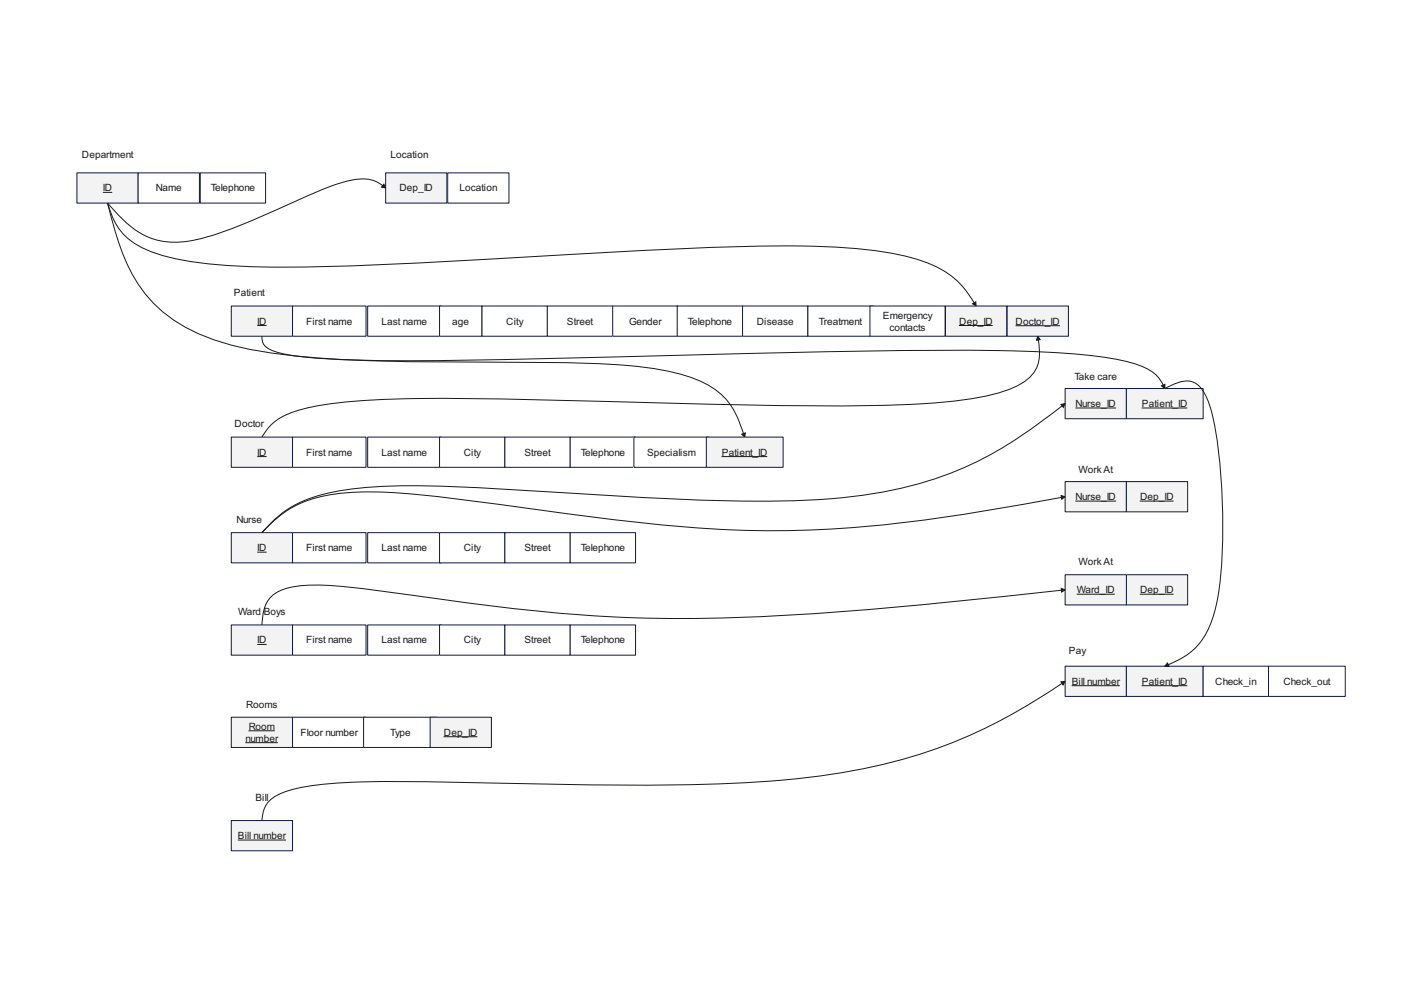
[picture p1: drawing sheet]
<svg xmlns="http://www.w3.org/2000/svg" width="594mm" height="420mm" viewBox="0 0 594 420" stroke-linecap="round" stroke-linejoin="round" font-family="sans-serif">
<path d="M32.5 73.2h26v12.7h-26z" fill="#f3f3f3"/>
<path d="M32.5 73.2h26v12.7h-26z" fill="none" stroke="#101843" stroke-width=".42"/>
<path d="M43.5 81.4h4" fill="none" stroke="#191919" stroke-width=".42"/>
<path d="M58.5 73.2h25.9v12.7h-25.9z" fill="#fff"/>
<path d="M58.5 73.2h25.9v12.7h-25.9z" fill="none" stroke="#101843" stroke-width=".42"/>
<path d="M84.7 73.2h27.7v12.7h-27.7z" fill="#fff"/>
<path d="M84.7 73.2h27.7v12.7h-27.7z" fill="none" stroke="#101843" stroke-width=".42"/>
<path d="M163.2 73.2h25.9v12.7h-25.9z" fill="#f3f3f3"/>
<path d="M163.2 73.2h25.9v12.7h-25.9z" fill="none" stroke="#101843" stroke-width=".42"/>
<path d="M189.4 73.2h26v12.7h-26z" fill="#fff"/>
<path d="M189.4 73.2h26v12.7h-26z" fill="none" stroke="#101843" stroke-width=".42"/>
<path d="M97.9 129.5h25.9v12.8h-25.9z" fill="#f3f3f3"/>
<path d="M97.9 129.5h25.9v12.8h-25.9z" fill="none" stroke="#101843" stroke-width=".42"/>
<path d="M108.8 137.7h4" fill="none" stroke="#191919" stroke-width=".42"/>
<path d="M123.8 129.5h31.1v12.8h-31.1z" fill="#fff"/>
<path d="M123.8 129.5h31.1v12.8h-31.1z" fill="none" stroke="#101843" stroke-width=".42"/>
<path d="M155.6 129.5h31.1v12.8h-31.1z" fill="#fff"/>
<path d="M155.6 129.5h31.1v12.8h-31.1z" fill="none" stroke="#101843" stroke-width=".42"/>
<path d="M186 129.5h18v12.8h-18z" fill="#fff"/>
<path d="M186 129.5h18v12.8h-18z" fill="none" stroke="#101843" stroke-width=".42"/>
<path d="M204 129.5h27.6v12.8h-27.6z" fill="#fff"/>
<path d="M204 129.5h27.6v12.8h-27.6z" fill="none" stroke="#101843" stroke-width=".42"/>
<path d="M231.6 129.5h27.6v12.8h-27.6z" fill="#fff"/>
<path d="M231.6 129.5h27.6v12.8h-27.6z" fill="none" stroke="#101843" stroke-width=".42"/>
<path d="M259.2 129.5h27.7v12.8h-27.7z" fill="#fff"/>
<path d="M259.2 129.5h27.7v12.8h-27.7z" fill="none" stroke="#101843" stroke-width=".42"/>
<path d="M286.5 129.5h27.7v12.8h-27.7z" fill="#fff"/>
<path d="M286.5 129.5h27.7v12.8h-27.7z" fill="none" stroke="#101843" stroke-width=".42"/>
<path d="M314.2 129.5h27.6v12.8h-27.6z" fill="#fff"/>
<path d="M314.2 129.5h27.6v12.8h-27.6z" fill="none" stroke="#101843" stroke-width=".42"/>
<path d="M341.8 129.5h27.7v12.8h-27.7z" fill="#fff"/>
<path d="M341.8 129.5h27.7v12.8h-27.7z" fill="none" stroke="#101843" stroke-width=".42"/>
<path d="M368.1 129.5h31.8v12.8h-31.8z" fill="#fff"/>
<path d="M368.1 129.5h31.8v12.8h-31.8z" fill="none" stroke="#101843" stroke-width=".42"/>
<path d="M400.1 129.5h25.9v12.8h-25.9z" fill="#f3f3f3"/>
<path d="M400.1 129.5h25.9v12.8h-25.9z" fill="none" stroke="#101843" stroke-width=".42"/>
<path d="M45.5 85.9a27 27 0 0 0 17.9 20.4 114.7 114.7 0 0 0 34.6 6.1 831.1 831.1 0 0 0 84.7-1.4l62.9-3.6a1353.1 1353.1 0 0 1 100.2-3.2 167 167 0 0 1 42.9 5.7 37.3 37.3 0 0 1 23.7 18.5M405.8 137.7h14.2" fill="none" stroke="#191919" stroke-width=".42"/>
<path d="M411.5 128.5l1.4-.8 .1 1.8z" fill="#191919"/>
<path d="M411.5 128.5l1.4-.8 .1 1.8z" fill="none" stroke="#191919" stroke-width=".42"/>
<path d="M97.9 184.9h25.9v12.8h-25.9z" fill="#f3f3f3"/>
<path d="M97.9 184.9h25.9v12.8h-25.9z" fill="none" stroke="#101843" stroke-width=".42"/>
<path d="M108.8 193.2h4" fill="none" stroke="#191919" stroke-width=".42"/>
<path d="M123.8 184.9h31.1v12.8h-31.1z" fill="#fff"/>
<path d="M123.8 184.9h31.1v12.8h-31.1z" fill="none" stroke="#101843" stroke-width=".42"/>
<path d="M155.6 184.9h31.1v12.8h-31.1z" fill="#fff"/>
<path d="M155.6 184.9h31.1v12.8h-31.1z" fill="none" stroke="#101843" stroke-width=".42"/>
<path d="M186 184.9h27.6v12.8h-27.6z" fill="#fff"/>
<path d="M186 184.9h27.6v12.8h-27.6z" fill="none" stroke="#101843" stroke-width=".42"/>
<path d="M213.6 184.9h27.7v12.8h-27.7z" fill="#fff"/>
<path d="M213.6 184.9h27.7v12.8h-27.7z" fill="none" stroke="#101843" stroke-width=".42"/>
<path d="M241.3 184.9h27.6v12.8h-27.6z" fill="#fff"/>
<path d="M241.3 184.9h27.6v12.8h-27.6z" fill="none" stroke="#101843" stroke-width=".42"/>
<path d="M268.2 184.9h31.8v12.8h-31.8z" fill="#fff"/>
<path d="M268.2 184.9h31.8v12.8h-31.8z" fill="none" stroke="#101843" stroke-width=".42"/>
<path d="M45.5 85.9a116.6 116.6 0 0 0 12.6 33.7 58 58 0 0 0 29.2 23 161.2 161.2 0 0 0 45.7 8.7 1268.4 1268.4 0 0 0 89.1 2 432.2 432.2 0 0 1 53.5 2.5 64.5 64.5 0 0 1 26.6 8.7 31.5 31.5 0 0 1 12 17.8l.6 1.6" fill="none" stroke="#191919" stroke-width=".42"/>
<path d="M313.8 183.7l1.5-.5-.2 1.7z" fill="#191919"/>
<path d="M313.8 183.7l1.5-.5-.2 1.7z" fill="none" stroke="#191919" stroke-width=".42"/>
<path d="M97.9 225.4h25.9v12.8h-25.9z" fill="#f3f3f3"/>
<path d="M97.9 225.4h25.9v12.8h-25.9z" fill="none" stroke="#101843" stroke-width=".42"/>
<path d="M108.8 233.6h4" fill="none" stroke="#191919" stroke-width=".42"/>
<path d="M123.8 225.4h31.1v12.8h-31.1z" fill="#fff"/>
<path d="M123.8 225.4h31.1v12.8h-31.1z" fill="none" stroke="#101843" stroke-width=".42"/>
<path d="M155.6 225.4h31.1v12.8h-31.1z" fill="#fff"/>
<path d="M155.6 225.4h31.1v12.8h-31.1z" fill="none" stroke="#101843" stroke-width=".42"/>
<path d="M186 225.4h27.6v12.8h-27.6z" fill="#fff"/>
<path d="M186 225.4h27.6v12.8h-27.6z" fill="none" stroke="#101843" stroke-width=".42"/>
<path d="M213.6 225.4h27.7v12.8h-27.7z" fill="#fff"/>
<path d="M213.6 225.4h27.7v12.8h-27.7z" fill="none" stroke="#101843" stroke-width=".42"/>
<path d="M241.3 225.4h27.6v12.8h-27.6z" fill="#fff"/>
<path d="M241.3 225.4h27.6v12.8h-27.6z" fill="none" stroke="#101843" stroke-width=".42"/>
<path d="M97.9 264.4h25.9v12.8h-25.9z" fill="#f3f3f3"/>
<path d="M97.9 264.4h25.9v12.8h-25.9z" fill="none" stroke="#101843" stroke-width=".42"/>
<path d="M108.8 272.7h4" fill="none" stroke="#191919" stroke-width=".42"/>
<path d="M123.8 264.4h31.1v12.8h-31.1z" fill="#fff"/>
<path d="M123.8 264.4h31.1v12.8h-31.1z" fill="none" stroke="#101843" stroke-width=".42"/>
<path d="M155.6 264.4h31.1v12.8h-31.1z" fill="#fff"/>
<path d="M155.6 264.4h31.1v12.8h-31.1z" fill="none" stroke="#101843" stroke-width=".42"/>
<path d="M97.9 303.5h25.9v12.8h-25.9z" fill="#f3f3f3"/>
<path d="M97.9 303.5h25.9v12.8h-25.9z" fill="none" stroke="#101843" stroke-width=".42"/>
<path d="M103.8 314.2h13.8M105.1 309.2h11.1" fill="none" stroke="#191919" stroke-width=".42"/>
<path d="M123.8 303.5h31.1v12.8h-31.1z" fill="#fff"/>
<path d="M123.8 303.5h31.1v12.8h-31.1z" fill="none" stroke="#101843" stroke-width=".42"/>
<path d="M153.8 303.5h31.1v12.8h-31.1z" fill="#fff"/>
<path d="M153.8 303.5h31.1v12.8h-31.1z" fill="none" stroke="#101843" stroke-width=".42"/>
<path d="M97.9 347.2h25.9v12.8h-25.9z" fill="#f3f3f3"/>
<path d="M97.9 347.2h25.9v12.8h-25.9z" fill="none" stroke="#101843" stroke-width=".42"/>
<path d="M100.6 355.4h20.4" fill="none" stroke="#191919" stroke-width=".42"/>
<path d="M182 303.5h25.9v12.8h-25.9z" fill="#f3f3f3"/>
<path d="M182 303.5h25.9v12.8h-25.9z" fill="none" stroke="#101843" stroke-width=".42"/>
<path d="M187.7 311.7h14.3" fill="none" stroke="#191919" stroke-width=".42"/>
<path d="M426.2 129.5h25.9v12.8h-25.9z" fill="#f3f3f3"/>
<path d="M426.2 129.5h25.9v12.8h-25.9z" fill="none" stroke="#101843" stroke-width=".42"/>
<path d="M429.7 137.8h18.8M439.3 143.4a18.1 18.1 0 0 1-2.1 14.6 25.2 25.2 0 0 1-13.9 8 168.1 168.1 0 0 1-39.4 5.2 1877.7 1877.7 0 0 1-119.2-1.1l-19.7-.5a1044.9 1044.9 0 0 0-92.6 0 107.3 107.3 0 0 0-30 5.3 21.3 21.3 0 0 0-11.6 10" fill="none" stroke="#191919" stroke-width=".42"/>
<path d="M439.1 142.3l1 1.4-1.5 .3z" fill="#191919"/>
<path d="M162.1 78.7a14 14 0 0 0-12.9-2.6 145.2 145.2 0 0 0-27.9 10.7l-10.7 4.8a137.6 137.6 0 0 1-30.8 10.4 30.7 30.7 0 0 1-29.2-10.5l-5.1-5.6M439.1 142.3l1 1.4-1.5 .3z" fill="none" stroke="#191919" stroke-width=".42"/>
<path d="M162.4 77.9l.8 1.6-1.8-.3z" fill="#191919"/>
<path d="M162.4 77.9l.8 1.6-1.8-.3z" fill="none" stroke="#191919" stroke-width=".42"/>
<path d="M450.7 164.4h25.9v12.8h-25.9z" fill="#f3f3f3"/>
<path d="M450.7 164.4h25.9v12.8h-25.9z" fill="none" stroke="#101843" stroke-width=".42"/>
<path d="M455.1 172.6h17.2" fill="none" stroke="#191919" stroke-width=".42"/>
<path d="M476.6 164.4h32.5v12.8h-32.5z" fill="#f3f3f3"/>
<path d="M476.6 164.4h32.5v12.8h-32.5z" fill="none" stroke="#101843" stroke-width=".42"/>
<path d="M449.6 171.6a181.3 181.3 0 0 1-50.7 29.9 195.2 195.2 0 0 1-61.1 10.3 1079.2 1079.2 0 0 1-101.9-3.5l-7.8-.5a621.5 621.5 0 0 0-69.6-1.8 83.9 83.9 0 0 0-33.8 7.7 49.6 49.6 0 0 0-13.9 11.7M483.1 172.6h19.3" fill="none" stroke="#191919" stroke-width=".42"/>
<path d="M449 171.1l1.7-.3-.8 1.6z" fill="#191919"/>
<path d="M110.8 142.3a5.6 5.6 0 0 0 4.6 6.1 78.9 78.9 0 0 0 21.7 3.4 1175 1175 0 0 0 92.1 0l114.1-2.8a1380.4 1380.4 0 0 1 105 .3 142.1 142.1 0 0 1 32.6 4.8 16.6 16.6 0 0 1 11.4 9M449 171.1l1.7-.3-.8 1.6z" fill="none" stroke="#191919" stroke-width=".42"/>
<path d="M491.5 163.3l1.4-.7v1.8z" fill="#191919"/>
<path d="M491.5 163.3l1.4-.7v1.8z" fill="none" stroke="#191919" stroke-width=".42"/>
<path d="M450.7 203.8h25.9v12.8h-25.9z" fill="#f3f3f3"/>
<path d="M450.7 203.8h25.9v12.8h-25.9z" fill="none" stroke="#101843" stroke-width=".42"/>
<path d="M455.1 212h17.2" fill="none" stroke="#191919" stroke-width=".42"/>
<path d="M476.6 203.8h25.9v12.8h-25.9z" fill="#f3f3f3"/>
<path d="M476.6 203.8h25.9v12.8h-25.9z" fill="none" stroke="#101843" stroke-width=".42"/>
<path d="M482.3 212h14.3" fill="none" stroke="#191919" stroke-width=".42"/>
<path d="M476.6 243.2h25.9v12.8h-25.9z" fill="#f3f3f3"/>
<path d="M476.6 243.2h25.9v12.8h-25.9z" fill="none" stroke="#101843" stroke-width=".42"/>
<path d="M482.3 251.4h14.3" fill="none" stroke="#191919" stroke-width=".42"/>
<path d="M450.7 243.2h25.9v12.8h-25.9z" fill="#f3f3f3"/>
<path d="M450.7 243.2h25.9v12.8h-25.9z" fill="none" stroke="#101843" stroke-width=".42"/>
<path d="M449.3 210.4a754.4 754.4 0 0 1-102 13.7 505.9 505.9 0 0 1-90.9-4.6l-45.2-6.1a450.8 450.8 0 0 0-55.9-5.3 68.7 68.7 0 0 0-29.6 5.5 50.5 50.5 0 0 0-14.9 11.8M455.6 251.4h16.1" fill="none" stroke="#191919" stroke-width=".42"/>
<path d="M449 209.7l1.7 .5-1.4 1z" fill="#191919"/>
<path d="M449 209.7l1.7 .5-1.4 1zM449.4 249.7a1867.7 1867.7 0 0 1-138.8 11.6 667.7 667.7 0 0 1-125.6-7.9l-15.5-2.2a246.5 246.5 0 0 0-39.2-3.6 23.3 23.3 0 0 0-15.4 4.7 17.3 17.3 0 0 0-4.1 12.1" fill="none" stroke="#191919" stroke-width=".42"/>
<path d="M449 249l1.7 .6-1.5 .9z" fill="#191919"/>
<path d="M449 249l1.7 .6-1.5 .9z" fill="none" stroke="#191919" stroke-width=".42"/>
<path d="M450.7 281.9h25.9v12.8h-25.9z" fill="#f3f3f3"/>
<path d="M450.7 281.9h25.9v12.8h-25.9z" fill="none" stroke="#101843" stroke-width=".42"/>
<path d="M449.6 289a223 223 0 0 1-104.3 39.5 695.5 695.5 0 0 1-91.9 3.6l-55.3-1a549.8 549.8 0 0 0-62.6 .9 44.4 44.4 0 0 0-20.3 5.8 11.7 11.7 0 0 0-4.4 9.4M453.5 290.1h20.3" fill="none" stroke="#191919" stroke-width=".42"/>
<path d="M448.9 288.5l1.8-.2-.9 1.5z" fill="#191919"/>
<path d="M448.9 288.5l1.8-.2-.9 1.5z" fill="none" stroke="#191919" stroke-width=".42"/>
<path d="M476.6 281.9h32.5v12.8h-32.5z" fill="#f3f3f3"/>
<path d="M476.6 281.9h32.5v12.8h-32.5z" fill="none" stroke="#101843" stroke-width=".42"/>
<path d="M492.9 164.4a18.8 18.8 0 0 1 11-3 9.8 9.8 0 0 1 6.2 5.9 95.2 95.2 0 0 1 6.2 30.4 237.1 237.1 0 0 1-1 54.8 39 39 0 0 1-9.8 21.9 34.7 34.7 0 0 1-11.5 7M483.1 290.1h19.3" fill="none" stroke="#191919" stroke-width=".42"/>
<path d="M494 280.5l.6 1.5-1.7-.1z" fill="#191919"/>
<path d="M494 280.5l.6 1.5-1.7-.1z" fill="none" stroke="#191919" stroke-width=".42"/>
<path d="M509.1 281.9h27.6v12.8h-27.6z" fill="#fff"/>
<path d="M509.1 281.9h27.6v12.8h-27.6z" fill="none" stroke="#101843" stroke-width=".42"/>
<path d="M536.7 281.9h32.5v12.8h-32.5z" fill="#fff"/>
<path d="M536.7 281.9h32.5v12.8h-32.5z" fill="none" stroke="#101843" stroke-width=".42"/>
<path d="M186 264.4h27.6v12.8h-27.6z" fill="#fff"/>
<path d="M186 264.4h27.6v12.8h-27.6z" fill="none" stroke="#101843" stroke-width=".42"/>
<path d="M213.6 264.4h27.7v12.8h-27.7z" fill="#fff"/>
<path d="M213.6 264.4h27.7v12.8h-27.7z" fill="none" stroke="#101843" stroke-width=".42"/>
<path d="M241.3 264.4h27.6v12.8h-27.6z" fill="#fff"/>
<path d="M241.3 264.4h27.6v12.8h-27.6z" fill="none" stroke="#101843" stroke-width=".42"/>
<path d="M298.9 184.9h32.5v12.8h-32.5z" fill="#f3f3f3"/>
<path d="M298.9 184.9h32.5v12.8h-32.5z" fill="none" stroke="#101843" stroke-width=".42"/>
<path d="M305.3 193.2h19.3" fill="none" stroke="#191919" stroke-width=".42"/>
<g font-size="4.2" fill="#191919">
<text x="34.7" y="66.7">Department</text>
<text x="165.3" y="66.7">Location</text>
<text x="43.5" y="81">ID</text>
<text x="65.9" y="81">Name</text>
<text x="89.2" y="81">Telephone</text>
<text x="169" y="81">Dep_ID</text>
<text x="194.5" y="81">Location</text>
<text x="99" y="125.4">Patient</text>
<text x="108.8" y="137.3">ID</text>
<text x="129.5" y="137.3">First name</text>
<text x="161.5" y="137.3">Last name</text>
<text x="191.4" y="137.3">age</text>
<text x="214.2" y="137.3">City</text>
<text x="239.9" y="137.3">Street</text>
<text x="266.2" y="137.3">Gender</text>
<text x="291" y="137.3">Telephone</text>
<text x="320.2" y="137.3">Disease</text>
<text x="346.5" y="137.3">Treatment</text>
<text x="373.5" y="134.8">Emergency</text>
<text x="405.9" y="137.3">Dep_ID</text>
<text x="429.7" y="137.4">Doctor_ID</text>
<text x="376.3" y="139.8">contacts</text>
<text x="454.7" y="160.7">Take care</text>
<text x="455.1" y="172.2">Nurse_ID</text>
<text x="483.2" y="172.2">Patient_ID</text>
<text x="99.2" y="180.9">Doctor</text>
<text x="108.8" y="192.8">ID</text>
<text x="129.5" y="192.8">First name</text>
<text x="161.5" y="192.8">Last name</text>
<text x="196.2" y="192.8">City</text>
<text x="221.9" y="192.8">Street</text>
<text x="245.7" y="192.8">Telephone</text>
<text x="273.8" y="192.8">Specialism</text>
<text x="305.5" y="192.8">Patient_ID</text>
<text x="456.4" y="200.1">Work At</text>
<text x="455.1" y="211.6">Nurse_ID</text>
<text x="482.4" y="211.6">Dep_ID</text>
<text x="100" y="221.3">Nurse</text>
<text x="108.8" y="233.2">ID</text>
<text x="129.5" y="233.2">First name</text>
<text x="161.5" y="233.2">Last name</text>
<text x="196.2" y="233.2">City</text>
<text x="221.9" y="233.2">Street</text>
<text x="245.7" y="233.2">Telephone</text>
<text x="456.4" y="239.1">Work At</text>
<text x="455.6" y="251">Ward_ID</text>
<text x="482.4" y="251">Dep_ID</text>
<text x="100.8" y="260.4">Ward Boys</text>
<text x="108.8" y="272.3">ID</text>
<text x="129.5" y="272.3">First name</text>
<text x="161.5" y="272.3">Last name</text>
<text x="196.2" y="272.3">City</text>
<text x="221.9" y="272.3">Street</text>
<text x="245.7" y="272.3">Telephone</text>
<text x="452.3" y="276.8">Pay</text>
<text x="453.5" y="289.7">Bill number</text>
<text x="483.2" y="289.7">Patient_ID</text>
<text x="514.2" y="289.7">Check_in</text>
<text x="543.1" y="289.7">Check_out</text>
<text x="104.2" y="299.4">Rooms</text>
<text x="105.3" y="308.8">Room</text>
<text x="127.2" y="311.3">Floor number</text>
<text x="165" y="311.3">Type</text>
<text x="187.8" y="311.3">Dep_ID</text>
<text x="103.9" y="313.8">number</text>
<text x="108" y="338.8">Bill</text>
<text x="100.6" y="355">Bill number</text>
</g>
</svg>
